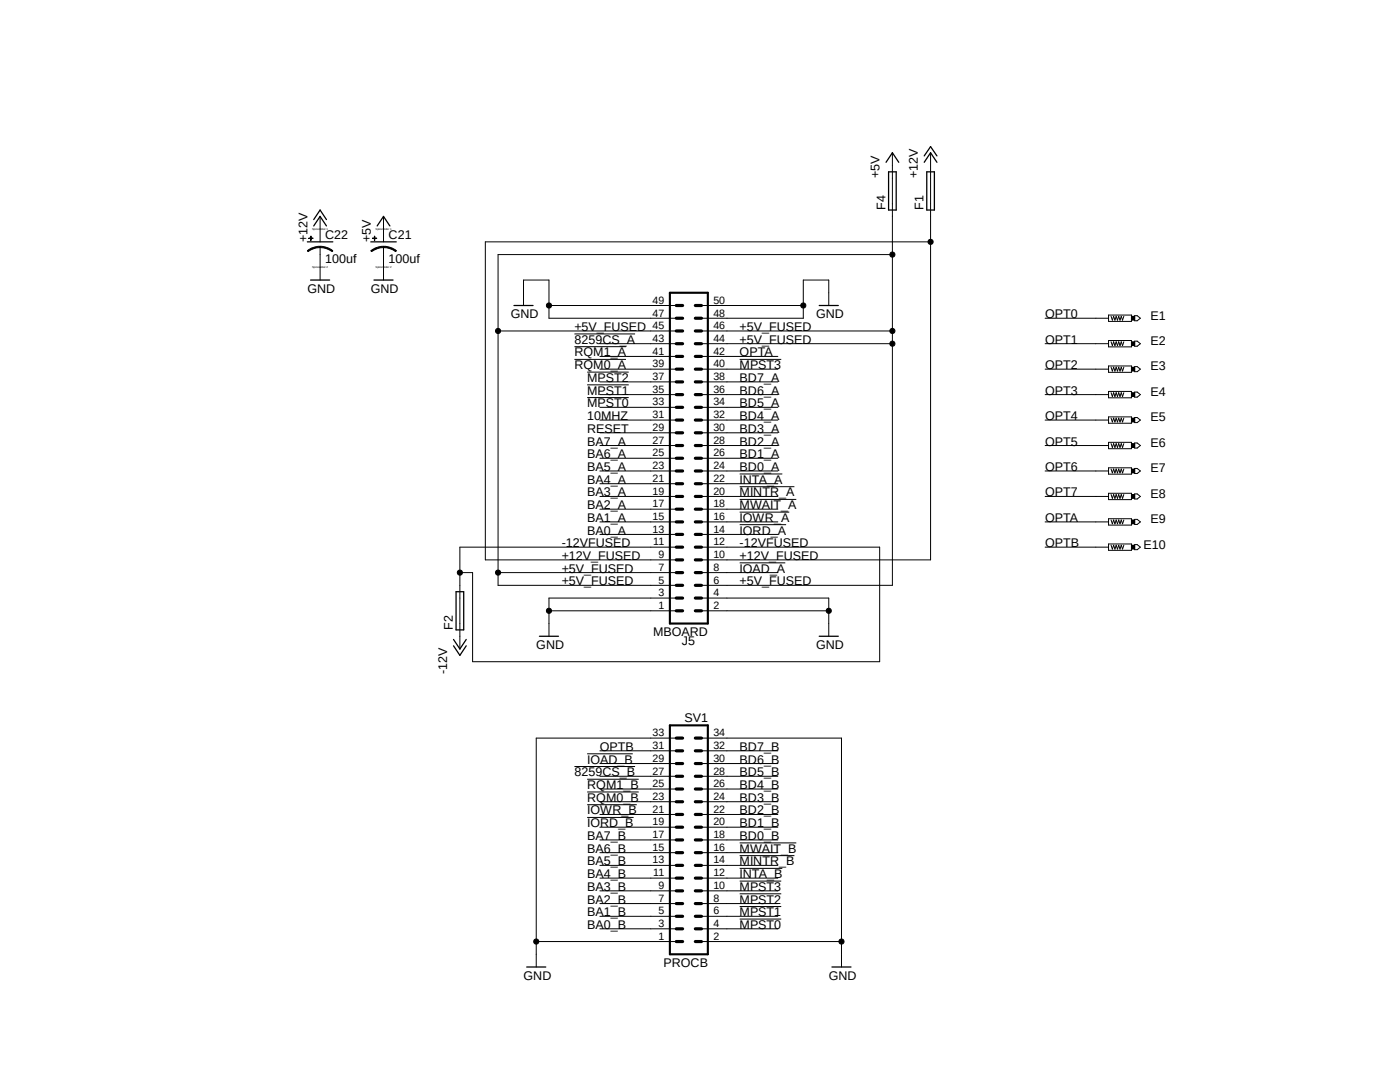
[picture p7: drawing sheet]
<svg xmlns="http://www.w3.org/2000/svg" width="279mm" height="216mm" viewBox="0 0 279 216" stroke-linecap="round" stroke-linejoin="round" font-family="sans-serif">
<path d="M58.8 28.2l174.5 168M233.3 28.2l-174.5 168" fill="none" stroke="#fff" stroke-width=".2"/>
<g fill="none" stroke="#000" stroke-width=".2">
<path d="M178.1 30.5v86.3h-38.1M185.7 30.5v81.2h-45.7M61.3 50a3.6 3.6 0 0 1 2.6-.9v.3a4.1 4.1 0 0 0-2.4 .8zM61.6 47.5l.9 .1zM62 47.1l.1 .9zM63.9 49.1a4 4 0 0 1 2.5 .9l-.1 .2a4.1 4.1 0 0 0-2.4-.8zM63.9 43.2v5.1M63.9 49.3v6.6M74 50a3.9 3.9 0 0 1 2.5-.9v.3a4.1 4.1 0 0 0-2.3 .8zM74.3 47.5l.9 .1zM74.7 47.1l.1 .9zM76.5 49.1a4 4 0 0 1 2.6 .9l-.1 .2a4.1 4.1 0 0 0-2.5-.8z"/>
<path d="M76.5 43.2v5.1M76.5 49.3v6.6M178.1 50.8h-78.7v66h35.6M185.7 48.3h-88.8v63.4h38.1M99.4 66h35.6M104.5 61v-5.1h5.1v7.6h25.4M109.6 61h25.4M114.6 66.6h12.1M114.6 69.2h10.3M114.6 71.7h10.3M117.2 74.3h8.3M117.2 76.8h8.3"/>
<path d="M117.2 79.3h8.3M119.7 78.7h15.3M119.7 76.2h15.3M119.7 73.7h15.3M119.7 71.1h15.3M119.7 68.6h15.3M140 78.7h15.2M140 76.2h15.2M140 73.7h15.2M140 71.1h15.2M140 68.6h38.1M140 66h38.1"/>
<path d="M140 61h20.3M147.6 71.7h8.3M165.4 61v-5.1h-5.1v7.6h-20.3M208.6 78.7h12.6M208.6 73.7h12.6M208.6 68.6h12.6M208.6 63.5h12.6M221.2 62.9h4.6v1.2h-4.6zM221.2 67.9h4.6v1.3h-4.6zM221.2 73h4.6v1.3h-4.6zM221.2 78.1h4.6v1.3h-4.6zM221.7 63.1l.3 .8 .2-.8 .3 .8 .3-.8 .2 .8 .3-.8 .2 .8 .3-.8 .2 .8 .3-.8"/>
<path d="M221.7 68.2l.3 .8 .2-.8 .3 .8 .3-.8 .2 .8 .3-.8 .2 .8 .3-.8 .2 .8 .3-.8M221.7 73.3l.3 .7 .2-.7 .3 .7 .3-.7 .2 .7 .3-.7 .2 .7 .3-.7 .2 .7 .3-.7M221.7 78.4l.3 .7 .2-.7 .3 .7 .3-.7 .2 .7 .3-.7 .2 .7 .3-.7 .2 .7 .3-.7M225.8 63.1h.6v.8h-.6zM225.8 68.2h.6v.8h-.6zM225.8 73.3h.6v.7h-.6zM225.8 78.4h.6v.7h-.6zM226.4 63h.5l.7 .5-.7 .5h-.5zM226.4 68.1h.5l.7 .5-.7 .5h-.5zM226.4 73.2h.5l.7 .5-.7 .5h-.5zM226.4 78.2h.5l.7 .5-.7 .5h-.5zM119.7 99.1h15.3"/>
<path d="M119.7 96.5h15.3M119.7 94h15.3M119.7 91.4h15.3M119.7 88.9h15.3M119.7 86.4h15.3M119.7 83.8h15.3M119.7 81.3h15.3M140 99.1h15.2M140 96.5h15.2M140 94h15.2M140 91.4h15.2M140 88.9h15.2"/>
<path d="M140 86.4h15.2M140 83.8h15.2M140 81.3h15.2M147.6 94.6h8.5M147.6 97.1h10.9M147.6 99.7h11.3M208.6 99.1h12.6M208.6 94h12.6M208.6 88.9h12.6M208.6 83.8h12.6M221.2 93.3h4.6v1.3h-4.6zM221.2 83.2h4.6v1.3h-4.6z"/>
<path d="M221.2 88.3h4.6v1.2h-4.6zM221.2 98.4h4.6v1.3h-4.6zM221.7 83.4l.3 .8 .2-.8 .3 .8 .3-.8 .2 .8 .3-.8 .2 .8 .3-.8 .2 .8 .3-.8M221.7 88.5l.3 .8 .2-.8 .3 .8 .3-.8 .2 .8 .3-.8 .2 .8 .3-.8 .2 .8 .3-.8M221.7 93.6l.3 .8 .2-.8 .3 .8 .3-.8 .2 .8 .3-.8 .2 .8 .3-.8 .2 .8 .3-.8M221.7 98.7l.3 .7 .2-.7 .3 .7 .3-.7 .2 .7 .3-.7 .2 .7 .3-.7 .2 .7 .3-.7M225.8 83.4h.6v.8h-.6zM225.8 88.5h.6v.8h-.6zM225.8 93.6h.6v.8h-.6zM225.8 98.7h.6v.7h-.6zM226.4 83.3h.5l.7 .5-.7 .5h-.5zM226.4 88.4h.5l.7 .5-.7 .5h-.5z"/>
<path d="M226.4 93.5h.5l.7 .5-.7 .5h-.5zM226.4 98.6h.5l.7 .5-.7 .5h-.5zM99.4 114.3h35.6M119.7 106.6h15.3M119.7 104.1h15.3M119.7 101.6h15.3M135 119.3h-25.4v7.7M135 109.2h-43.2v20.3M140 119.3h25.4v7.7M140 109.2h35.6v22.8h-81.3v-17.7h-2.5M140 114.3h15.2M140 106.6h15.2"/>
<path d="M140 104.1h15.2M140 101.6h15.2M147.6 102.2h9.9M147.6 104.7h9.3M147.6 112.3h9.1M208.6 109.2h12.6M208.6 104.1h12.6M221.2 103.5h4.6v1.3h-4.6zM221.2 108.5h4.6v1.3h-4.6zM221.7 103.8l.3 .7 .2-.7 .3 .7 .3-.7 .2 .7 .3-.7 .2 .7 .3-.7 .2 .7 .3-.7M221.7 108.8l.3 .8 .2-.8 .3 .8 .3-.8 .2 .8 .3-.8 .2 .8 .3-.8 .2 .8 .3-.8M225.8 103.8h.6v.7h-.6z"/>
<path d="M225.8 108.8h.6v.8h-.6zM226.4 103.6h.5l.7 .5-.7 .5h-.5zM226.4 108.7h.5l.7 .5-.7 .5h-.5zM109.6 121.9h25.4M140 121.9h25.4M114.6 153h12.1M117.2 150.4h9.1M117.2 155.5h10.3M117.2 158h10.3M119.7 160h15.3M119.7 157.4h15.3M119.7 154.9h15.3"/>
<path d="M119.7 152.4h15.3M119.7 149.8h15.3M135 147.3h-28v45.7M140 160h15.2M140 157.4h15.2M140 154.9h15.2M140 152.4h15.2M140 149.8h15.2M140 147.3h27.9v45.7M117.2 160.6h9.9M117.2 163.1h9.2M119.7 177.8h15.3"/>
<path d="M119.7 175.2h15.3M119.7 172.7h15.3M119.7 170.1h15.3M119.7 167.6h15.3M119.7 165.1h15.3M119.7 162.5h15.3M140 177.8h15.2M140 175.2h15.2M140 172.7h15.2M140 170.1h15.2M140 167.6h15.2M140 165.1h15.2"/>
<path d="M140 162.5h15.2M147.6 178.4h8.3M147.6 175.8h8.3M147.6 168.2h11.3M147.6 170.7h10.9M147.6 173.3h8.5M107 187.9h28M119.7 185.3h15.3M119.7 182.8h15.3M119.7 180.3h15.3M140 187.9h27.9M140 185.3h15.2"/>
<path d="M140 182.8h15.2M140 180.3h15.2M147.6 180.9h8.3M147.6 183.4h8.3"/>
<circle cx="178.1" cy="50.8" r=".51"/>
<circle cx="185.7" cy="48.3" r=".51"/>
<circle cx="99.4" cy="66" r=".51"/>
<circle cx="109.6" cy="61" r=".51"/>
<circle cx="160.3" cy="61" r=".51"/>
<circle cx="178.1" cy="68.6" r=".51"/>
<circle cx="178.1" cy="66" r=".51"/>
<circle cx="91.8" cy="114.3" r=".51"/>
<circle cx="99.4" cy="114.3" r=".51"/>
<circle cx="109.6" cy="121.9" r=".51"/>
<circle cx="165.4" cy="121.9" r=".51"/>
<circle cx="107" cy="187.9" r=".51"/>
<circle cx="167.9" cy="187.9" r=".51"/>
</g>
<path d="M133.7 58.4h7.6v66h-7.6zM133.7 144.7h7.6v45.7h-7.6z" fill="none" stroke="#000" stroke-width=".42"/>
<g fill="none" stroke="#000" stroke-width=".63">
<path d="M135 78.7h1.2M135 76.2h1.2M135 73.7h1.2M135 71.1h1.2M135 63.5h1.2M135 66h1.2M135 68.6h1.2M135 61h1.2M138.8 78.7h1.2M138.8 76.2h1.2M138.8 73.7h1.2M138.8 71.1h1.2"/>
<path d="M138.8 63.5h1.2M138.8 66h1.2M138.8 68.6h1.2M138.8 61h1.2M135 99.1h1.2M135 91.4h1.2M135 94h1.2M135 96.5h1.2M135 86.4h1.2M135 88.9h1.2M135 81.3h1.2M135 83.8h1.2"/>
<path d="M138.8 99.1h1.2M138.8 91.4h1.2M138.8 94h1.2M138.8 96.5h1.2M138.8 86.4h1.2M138.8 88.9h1.2M138.8 81.3h1.2M138.8 83.8h1.2M135 116.8h1.2M135 119.3h1.2M135 111.7h1.2M135 114.3h1.2"/>
<path d="M135 104.1h1.2M135 106.6h1.2M135 109.2h1.2M135 101.6h1.2M138.8 116.8h1.2M138.8 119.3h1.2M138.8 111.7h1.2M138.8 114.3h1.2M138.8 104.1h1.2M138.8 106.6h1.2M138.8 109.2h1.2M138.8 101.6h1.2"/>
<path d="M135 121.9h1.2M138.8 121.9h1.2M135 157.4h1.2M135 160h1.2M135 152.4h1.2M135 154.9h1.2M135 147.3h1.2M135 149.8h1.2M138.8 157.4h1.2M138.8 160h1.2M138.8 152.4h1.2M138.8 154.9h1.2"/>
<path d="M138.8 147.3h1.2M138.8 149.8h1.2M135 177.8h1.2M135 170.1h1.2M135 172.7h1.2M135 175.2h1.2M135 165.1h1.2M135 167.6h1.2M135 162.5h1.2M138.8 177.8h1.2M138.8 170.1h1.2M138.8 172.7h1.2"/>
<path d="M138.8 175.2h1.2M138.8 165.1h1.2M138.8 167.6h1.2M138.8 162.5h1.2M135 182.8h1.2M135 185.3h1.2M135 187.9h1.2M135 180.3h1.2M138.8 182.8h1.2M138.8 185.3h1.2M138.8 187.9h1.2M138.8 180.3h1.2"/>
</g>
<g fill="none" stroke="#000" stroke-width=".25">
<path d="M176.8 32.4l1.3-1.9 1.3 1.9M177.3 34.3h1.6v7.6h-1.6zM184.4 32.4l1.3-1.9 1.3 1.9M184.4 31.1l1.3-1.8 1.3 1.8M185 34.3h1.5v7.6h-1.5zM61.3 48.3h5.1M62 55.9h3.8M62.6 45.1l1.3-1.9 1.3 1.9M62.6 43.8l1.3-1.9 1.3 1.9M74 48.3h5.1M74.6 55.9h3.8M75.3 45.1l1.2-1.9 1.3 1.9"/>
<path d="M102.6 61h3.8M163.5 61h3.8M91 118.1h1.5v7.6h-1.5zM90.5 127.6l1.3 1.9 1.2-1.9M90.5 128.9l1.3 1.9 1.2-1.9M107.7 127h3.8M163.5 127h3.8M105.1 193h3.8M166 193h3.8"/>
</g>
<g fill="#000">
<path d="M61.6 47.5l.9 .1z" fill-rule="evenodd"/>
<path d="M62 47.1l.1 .9z" fill-rule="evenodd"/>
<path d="M61.3 50a3.6 3.6 0 0 1 2.6-.9v.3a4.1 4.1 0 0 0-2.4 .8z" fill-rule="evenodd"/>
<path d="M63.9 49.1a4 4 0 0 1 2.5 .9l-.1 .2a4.1 4.1 0 0 0-2.4-.8z" fill-rule="evenodd"/>
<path d="M74.3 47.5l.9 .1z" fill-rule="evenodd"/>
<path d="M74.7 47.1l.1 .9z" fill-rule="evenodd"/>
<path d="M74 50a3.9 3.9 0 0 1 2.5-.9v.3a4.1 4.1 0 0 0-2.3 .8z" fill-rule="evenodd"/>
<path d="M76.5 49.1a4 4 0 0 1 2.6 .9l-.1 .2a4.1 4.1 0 0 0-2.5-.8z" fill-rule="evenodd"/>
<path d="M225.8 63.1h.6v.8h-.6z" fill-rule="evenodd"/>
<path d="M225.8 68.2h.6v.8h-.6z" fill-rule="evenodd"/>
<path d="M225.8 73.3h.6v.7h-.6z" fill-rule="evenodd"/>
<path d="M225.8 78.4h.6v.7h-.6z" fill-rule="evenodd"/>
<path d="M225.8 83.4h.6v.8h-.6z" fill-rule="evenodd"/>
<path d="M225.8 88.5h.6v.8h-.6z" fill-rule="evenodd"/>
<path d="M225.8 93.6h.6v.8h-.6z" fill-rule="evenodd"/>
<path d="M225.8 98.7h.6v.7h-.6z" fill-rule="evenodd"/>
<path d="M225.8 103.8h.6v.7h-.6z" fill-rule="evenodd"/>
<path d="M225.8 108.8h.6v.8h-.6z" fill-rule="evenodd"/>
<circle cx="178.1" cy="50.8" r=".51"/>
<circle cx="185.7" cy="48.3" r=".51"/>
<circle cx="99.4" cy="66" r=".51"/>
<circle cx="109.6" cy="61" r=".51"/>
<circle cx="160.3" cy="61" r=".51"/>
<circle cx="178.1" cy="68.6" r=".51"/>
<circle cx="178.1" cy="66" r=".51"/>
<circle cx="91.8" cy="114.3" r=".51"/>
<circle cx="99.4" cy="114.3" r=".51"/>
<circle cx="109.6" cy="121.9" r=".51"/>
<circle cx="165.4" cy="121.9" r=".51"/>
<circle cx="107" cy="187.9" r=".51"/>
<circle cx="167.9" cy="187.9" r=".51"/>
</g>
<g font-size="2.5">
<text x="175.6" y="35.6" transform="rotate(-90 175.6 35.6)">+5V</text>
<text x="183.2" y="35.6" transform="rotate(-90 183.2 35.6)">+12V</text>
<text x="176.7" y="41.9" transform="rotate(-90 176.7 41.9)">F4</text>
<text x="184.3" y="41.9" transform="rotate(-90 184.3 41.9)">F1</text>
<text x="64.9" y="47.6">C22</text>
<text x="77.6" y="47.6">C21</text>
<text x="61.3" y="48.3" transform="rotate(-90 61.3 48.3)">+12V</text>
<text x="64.9" y="52.5">100uf</text>
<text x="74" y="48.3" transform="rotate(-90 74 48.3)">+5V</text>
<text x="77.6" y="52.5">100uf</text>
<text x="61.3" y="58.4">GND</text>
<text x="74" y="58.4">GND</text>
<text x="101.9" y="63.5">GND</text>
<text x="162.9" y="63.5">GND</text>
<text x="208.6" y="63.5">OPT0</text>
<text x="229.6" y="63.8">E1</text>
<text x="114.6" y="68.6">8259CS_A</text>
<text x="114.6" y="71.1">RQM1_A</text>
<text x="114.6" y="66">+5V_FUSED</text>
<text x="147.6" y="71.1">OPTA</text>
<text x="147.6" y="66">+5V_FUSED</text>
<text x="147.6" y="68.6">+5V_FUSED</text>
<text x="208.6" y="68.6">OPT1</text>
<text x="229.6" y="68.8">E2</text>
<text x="114.6" y="73.7">RQM0_A</text>
<text x="117.2" y="76.2">MPST2</text>
<text x="147.6" y="73.7">MPST3</text>
<text x="147.6" y="76.2">BD7_A</text>
<text x="208.6" y="73.7">OPT2</text>
<text x="229.6" y="73.9">E3</text>
<text x="117.2" y="78.7">MPST1</text>
<text x="117.2" y="81.3">MPST0</text>
<text x="117.2" y="83.8">10MHZ</text>
<text x="147.6" y="78.7">BD6_A</text>
<text x="147.6" y="81.3">BD5_A</text>
<text x="147.6" y="83.8">BD4_A</text>
<text x="208.6" y="78.7">OPT3</text>
<text x="208.6" y="83.8">OPT4</text>
<text x="229.6" y="79">E4</text>
<text x="117.2" y="86.4">RESET</text>
<text x="117.2" y="88.9">BA7_A</text>
<text x="147.6" y="86.4">BD3_A</text>
<text x="147.6" y="88.9">BD2_A</text>
<text x="208.6" y="88.9">OPT5</text>
<text x="229.6" y="84.1">E5</text>
<text x="229.6" y="89.2">E6</text>
<text x="117.2" y="91.4">BA6_A</text>
<text x="117.2" y="94">BA5_A</text>
<text x="147.6" y="91.4">BD1_A</text>
<text x="147.6" y="94">BD0_A</text>
<text x="208.6" y="94">OPT6</text>
<text x="229.6" y="94.2">E7</text>
<text x="117.2" y="96.5">BA4_A</text>
<text x="117.2" y="99.1">BA3_A</text>
<text x="117.2" y="101.6">BA2_A</text>
<text x="147.6" y="101.6">MWAIT_A</text>
<text x="147.6" y="96.5">INTA_A</text>
<text x="147.6" y="99.1">MINTR_A</text>
<text x="208.6" y="99.1">OPT7</text>
<text x="229.6" y="99.3">E8</text>
<text x="117.2" y="106.7">BA0_A</text>
<text x="117.2" y="104.1">BA1_A</text>
<text x="147.6" y="104.1">IOWR_A</text>
<text x="147.6" y="106.7">IORD_A</text>
<text x="208.6" y="104.1">OPTA</text>
<text x="229.6" y="104.4">E9</text>
<text x="112.1" y="111.7">+12V_FUSED</text>
<text x="112.1" y="109.2">-12VFUSED</text>
<text x="147.6" y="109.2">-12VFUSED</text>
<text x="147.6" y="111.7">+12V_FUSED</text>
<text x="208.6" y="109.2">OPTB</text>
<text x="228.2" y="109.5">E10</text>
<text x="112.1" y="114.3">+5V_FUSED</text>
<text x="112.1" y="116.8">+5V_FUSED</text>
<text x="147.6" y="116.8">+5V_FUSED</text>
<text x="147.6" y="114.3">IOAD_A</text>
<text x="90.4" y="125.7" transform="rotate(-90 90.4 125.7)">F2</text>
<text x="107" y="129.5">GND</text>
<text x="130.3" y="127">MBOARD</text>
<text x="136.1" y="128.7">J5</text>
<text x="162.9" y="129.5">GND</text>
<text x="89.2" y="134.6" transform="rotate(-90 89.2 134.6)">-12V</text>
<text x="136.6" y="144">SV1</text>
<text x="119.7" y="149.8">OPTB</text>
<text x="147.6" y="149.8">BD7_B</text>
<text x="114.6" y="154.9">8259CS_B</text>
<text x="117.2" y="152.4">IOAD_B</text>
<text x="147.6" y="152.4">BD6_B</text>
<text x="147.6" y="154.9">BD5_B</text>
<text x="117.2" y="157.4">RQM1_B</text>
<text x="117.2" y="160">RQM0_B</text>
<text x="147.6" y="157.4">BD4_B</text>
<text x="147.6" y="160">BD3_B</text>
<text x="117.2" y="162.5">IOWR_B</text>
<text x="117.2" y="165.1">IORD_B</text>
<text x="117.2" y="167.6">BA7_B</text>
<text x="147.6" y="162.5">BD2_B</text>
<text x="147.6" y="165.1">BD1_B</text>
<text x="147.6" y="167.6">BD0_B</text>
<text x="117.2" y="170.1">BA6_B</text>
<text x="117.2" y="172.7">BA5_B</text>
<text x="147.6" y="170.1">MWAIT_B</text>
<text x="147.6" y="172.7">MINTR_B</text>
<text x="117.2" y="175.2">BA4_B</text>
<text x="117.2" y="177.8">BA3_B</text>
<text x="147.6" y="177.8">MPST3</text>
<text x="147.6" y="175.2">INTA_B</text>
<text x="117.2" y="180.3">BA2_B</text>
<text x="117.2" y="182.8">BA1_B</text>
<text x="117.2" y="185.3">BA0_B</text>
<text x="147.6" y="180.3">MPST2</text>
<text x="147.6" y="182.8">MPST1</text>
<text x="147.6" y="185.3">MPST0</text>
<text x="104.5" y="195.5">GND</text>
<text x="132.4" y="193">PROCB</text>
<text x="165.4" y="195.5">GND</text>
</g>
<g font-size="2.1">
<text x="130.2" y="65.7">45</text>
<text x="130.2" y="63.2">47</text>
<text x="130.2" y="60.6">49</text>
<text x="142.4" y="60.6">50</text>
<text x="142.4" y="65.7">46</text>
<text x="142.4" y="63.2">48</text>
<text x="130.2" y="70.8">41</text>
<text x="130.2" y="68.2">43</text>
<text x="142.4" y="70.8">42</text>
<text x="142.4" y="68.2">44</text>
<text x="130.2" y="75.9">37</text>
<text x="130.2" y="73.3">39</text>
<text x="142.4" y="75.9">38</text>
<text x="142.4" y="73.3">40</text>
<text x="130.2" y="83.4">31</text>
<text x="130.2" y="80.9">33</text>
<text x="130.2" y="78.4">35</text>
<text x="142.4" y="83.4">32</text>
<text x="142.4" y="80.9">34</text>
<text x="142.4" y="78.4">36</text>
<text x="130.2" y="88.5">27</text>
<text x="130.2" y="86">29</text>
<text x="142.4" y="88.5">28</text>
<text x="142.4" y="86">30</text>
<text x="130.2" y="93.6">23</text>
<text x="130.2" y="91.1">25</text>
<text x="142.4" y="93.6">24</text>
<text x="142.4" y="91.1">26</text>
<text x="130.2" y="101.2">17</text>
<text x="130.2" y="98.7">19</text>
<text x="130.2" y="96.1">21</text>
<text x="142.4" y="101.2">18</text>
<text x="142.4" y="98.7">20</text>
<text x="142.4" y="96.1">22</text>
<text x="130.2" y="106.3">13</text>
<text x="130.2" y="103.8">15</text>
<text x="142.4" y="106.3">14</text>
<text x="142.4" y="103.8">16</text>
<text x="130.4" y="108.8">11</text>
<text x="131.4" y="113.9">7</text>
<text x="131.4" y="111.4">9</text>
<text x="142.4" y="113.9">8</text>
<text x="142.4" y="111.4">10</text>
<text x="142.4" y="108.8">12</text>
<text x="131.4" y="119">3</text>
<text x="131.4" y="116.5">5</text>
<text x="142.4" y="119">4</text>
<text x="142.4" y="116.5">6</text>
<text x="131.4" y="121.5">1</text>
<text x="142.4" y="121.5">2</text>
<text x="130.2" y="149.5">31</text>
<text x="130.2" y="146.9">33</text>
<text x="142.4" y="149.5">32</text>
<text x="142.4" y="146.9">34</text>
<text x="130.2" y="154.6">27</text>
<text x="130.2" y="152">29</text>
<text x="142.4" y="154.6">28</text>
<text x="142.4" y="152">30</text>
<text x="130.2" y="159.6">23</text>
<text x="130.2" y="157.1">25</text>
<text x="142.4" y="159.6">24</text>
<text x="142.4" y="157.1">26</text>
<text x="130.2" y="167.2">17</text>
<text x="130.2" y="164.7">19</text>
<text x="130.2" y="162.1">21</text>
<text x="142.4" y="167.2">18</text>
<text x="142.4" y="164.7">20</text>
<text x="142.4" y="162.1">22</text>
<text x="130.2" y="172.3">13</text>
<text x="130.2" y="169.8">15</text>
<text x="142.4" y="172.3">14</text>
<text x="142.4" y="169.8">16</text>
<text x="130.4" y="174.8">11</text>
<text x="131.4" y="179.9">7</text>
<text x="131.4" y="177.4">9</text>
<text x="142.4" y="179.9">8</text>
<text x="142.4" y="177.4">10</text>
<text x="142.4" y="174.8">12</text>
<text x="131.4" y="185">3</text>
<text x="131.4" y="182.5">5</text>
<text x="142.4" y="185">4</text>
<text x="142.4" y="182.5">6</text>
<text x="131.4" y="187.5">1</text>
<text x="142.4" y="187.5">2</text>
</g>
<g font-size=".6">
<text x="62.3" y="45.9">SpiceOrder 1</text>
<text x="74.9" y="45.9">SpiceOrder 1</text>
<text x="62.3" y="53.6">SpiceOrder 2</text>
<text x="74.9" y="53.6">SpiceOrder 2</text>
</g>
</svg>
